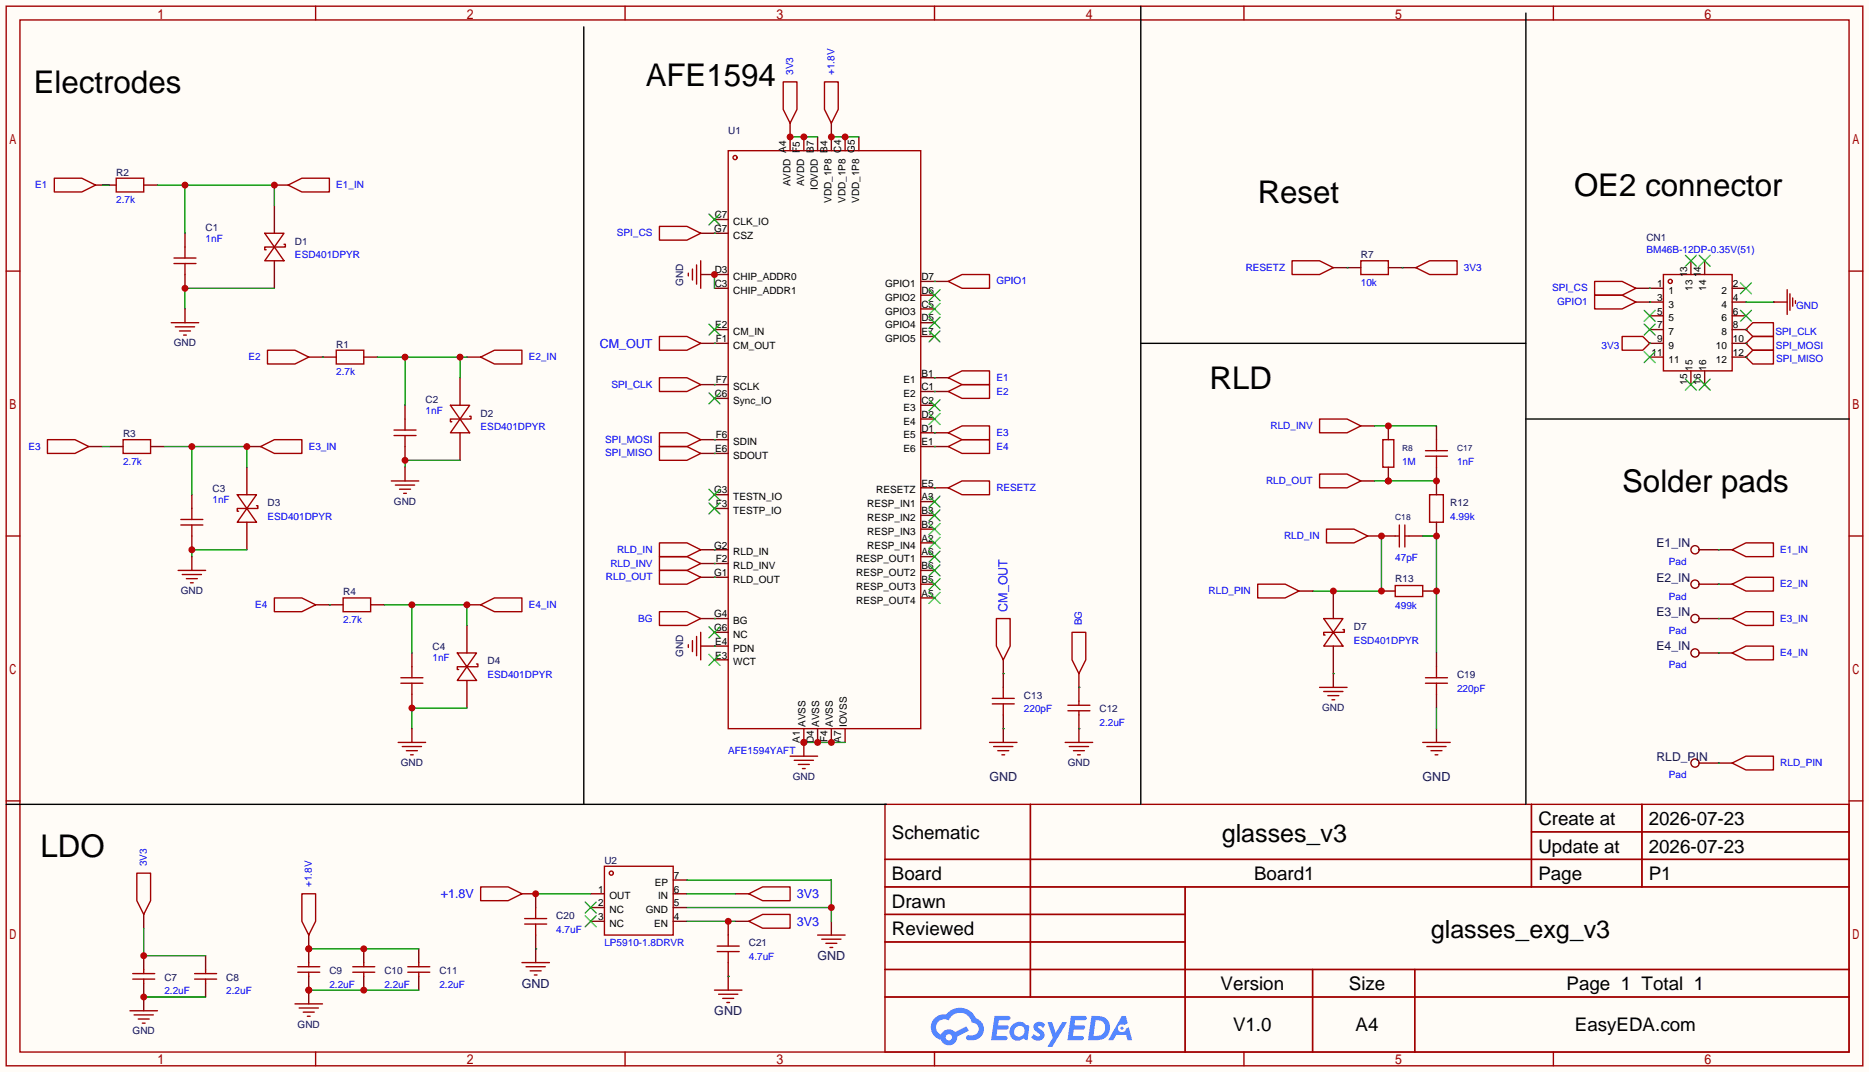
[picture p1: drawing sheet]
<svg xmlns="http://www.w3.org/2000/svg" width="345mm" height="198mm" viewBox="0 0 345 198" stroke-linecap="round" stroke-linejoin="round" font-family="sans-serif">
<path d="M0 0h345.2v197.9h-345.2z" fill="#fffcf7"/>
<g fill="none" stroke="#a10000" stroke-width=".25">
<path d="M1.1 1.1h342.9v195.6h-342.9zM3.7 3.7h337.8v190.5h-337.8zM58.3 1.1v2.6M115.4 1.1v2.6M172.6 1.1v2.6M229.7 1.1v2.6M286.9 1.1v2.6M1.1 50h2.6M341.5 50h2.5M1.1 98.9h2.6M341.5 98.9h2.5M1.1 147.8h2.6"/>
<path d="M163.4 148.5h178.1v45.7h-178.1zM163.4 158.6h178.1M190.3 148.5v35.5M282.8 148.5v15.2M282.8 153.5h58.7M303.2 148.5v15.2M341.5 147.8h2.5M163.4 163.7h178.1M163.4 168.8h55.5M163.4 178.9h178.1M163.4 173.9h55.5M218.9 163.7v30.5"/>
<path d="M242.4 178.9v15.3M261.3 178.9v15.3M58.3 194.2v2.5M115.4 194.2v2.5M163.4 184h178.1M172.6 194.2v2.5M229.7 194.2v2.5M286.9 194.2v2.5"/>
</g>
<g fill="#5487ff">
<path d="M191.2 188.9a1.3 1.3 0 0 1 1.8 .2l-.4 .7a.54 .54 0 0 0-.9-.3l.1 .2a1.58 1.58 0 0 1 1.1 1.6 1.43 1.43 0 0 1-2.5 .2l.6-.6a.64 .64 0 0 0 .5 .4 .64 .64 0 0 0 .6-.2l-.2-.3a1.6 1.6 0 0 1-1-1.5z"/>
<path d="M193.5 188.7h.8l.7 1.9 1.2-1.9h.9l-2.7 4.5h-.9l.9-1.7z"/>
<path d="M183.7 187.5h1.6a1.31 1.31 0 0 1 1.3 .2 .4 .4 0 0 1-.4 .6h-1.7l-.2 .9h1.7a.4 .4 0 0 1 .3 .5 .4 .4 0 0 1-.4 .3h-1.7l-.2 1.2h.9a1.23 1.23 0 0 1 1.1 .2 .39 .39 0 0 1-.3 .6h-2.7z"/>
<path d="M197.8 187.5h1.6a1.32 1.32 0 0 1 1.3 .2 .39 .39 0 0 1-.4 .6h-1.7l-.2 .9h1.7a.4 .4 0 0 1 .3 .5 .4 .4 0 0 1-.4 .3h-1.7l-.2 1.2h.9a1.23 1.23 0 0 1 1.1 .2 .39 .39 0 0 1-.3 .6h-2.6z"/>
<path d="M207.2 187.5h.7l.4 1.4-.7 .3a.75 .75 0 0 0-1.1 .3 .75 .75 0 0 0 .5 1.1 .75 .75 0 0 0 1-.7l.5-.3 .6 2.4h-.9l-.2-1h-1.9l-.5 1h-.9z"/>
<path d="M201.6 187.5l-.7 4.5h1.5a2.27 2.27 0 0 0 2.6-2.3 2.27 2.27 0 0 0-2.7-2.2zM202.4 188.3a1.5 1.5 0 0 1 1.8 1.5 1.5 1.5 0 0 1-2 1.4h-.3z"/>
<path d="M187 189.1a1.62 1.62 0 0 0-.4 2.1 1.62 1.62 0 0 0 2 .7l.4-.3 .4 .3 .4 .1 .3-2.5-.2-.3h-.4a1.58 1.58 0 0 0-2.5-.1zM187.6 189.7a.99 .99 0 0 1 1.6 .3 .99 .99 0 0 1-.9 1.3 .94 .94 0 0 1-1-.5 .94 .94 0 0 1 .3-1.1z"/>
<path d="M172.6 187.9a2.37 2.37 0 0 0 1.2 4 1.54 1.54 0 0 0 1.7 1 1.54 1.54 0 0 0 1.3-1.6l2.1-1.1-.4-.8-2.1 1.1a1.57 1.57 0 0 0-2.6 .5 1.5 1.5 0 0 1-.7-2.1 1.5 1.5 0 0 1 2.1-.5 2.23 2.23 0 0 1 2.3-1.5 2.23 2.23 0 0 1 2 1.9 1.16 1.16 0 0 1 1.3 1 1.16 1.16 0 0 1-1.1 1.3h-.7a.47 .47 0 0 0-.6 .4 .47 .47 0 0 0 .4 .5 2.23 2.23 0 0 0 2.3-.6 2.23 2.23 0 0 0 .4-2.3 2.16 2.16 0 0 0-1.3-1.2 3.2 3.2 0 0 0-5.4-.7l-1.2 .1zM174.7 191.5a.58 .58 0 0 1 1.1 0 .58 .58 0 0 1-1.1 0z"/>
<circle cx="207.2" cy="189.8" r=".28"/>
</g>
<g fill="none" stroke="#a10000" stroke-width=".25">
<path d="M111.6 159.9h12.7v12.7h-12.7zM138.3 165l2.5-1.3h5.1v2.5h-5.1zM138.3 170.1l2.5-1.3h5.1v2.5h-5.1zM151 172.6h5.1M151.8 173.4h3.5M152.5 174.1h2.1M153.3 174.9h.5"/>
<circle cx="112.9" cy="161.2" r=".38"/>
</g>
<path d="M109.1 165h2.5M109.1 167.5h2.5M109.1 170.1h2.5M124.3 165h2.6M124.3 167.5h2.6M124.3 170.1h2.6M124.3 162.4h2.6M135.8 165h2.5M135.8 170.1h2.5M153.5 170.1v2.5" fill="none" stroke="#870000" stroke-width=".25"/>
<path d="M108.1 166.5l2 2M108.1 169l2 2.1M110.1 166.5l-2 2M110.1 169l-2 2.1" fill="none" stroke="#3c3" stroke-width=".25"/>
<path d="M126.9 165h8.9M126.9 170.1h8.9M126.9 167.5h26.6M126.9 162.4h26.6v7.7" fill="none" stroke="#008700" stroke-width=".25"/>
<circle cx="153.5" cy="167.5" r=".63" fill="#c00"/>
<path d="M96.4 165h2.5v2.5M98.9 172.6v2.5" fill="none" stroke="#870000" stroke-width=".25"/>
<path d="M88.8 163.7h5.1l2.5 1.3-2.5 1.2h-5.1zM96.9 170.6h4.1M96.9 169.5h4.1M98.9 167.5v2" fill="none" stroke="#a10000" stroke-width=".25"/>
<path d="M98.9 165h10.2" fill="none" stroke="#008700" stroke-width=".25"/>
<circle cx="98.9" cy="165" r=".63" fill="#c00"/>
<path d="M96.4 177.7h5.1M97.2 178.4h3.5M97.9 179.2h2M98.7 180h.5M98.9 170.6v2M132.5 175.6h4M132.5 174.6h4M134.5 172.6v2" fill="none" stroke="#a10000" stroke-width=".25"/>
<path d="M98.9 175.1v2.6M134.5 170.1v2.5M134.5 177.7v2.5" fill="none" stroke="#870000" stroke-width=".25"/>
<path d="M98.9 175.1h.1" fill="none" stroke="#008700" stroke-width=".25"/>
<circle cx="134.5" cy="170.1" r=".63" fill="#c00"/>
<g fill="none" stroke="#a10000" stroke-width=".25">
<path d="M257.7 98.9h.7M258.4 96.9v4.1M259.5 96.9v4.1M259.5 98.9h.7M257.7 108.1h5.1v2h-5.1zM262.8 137h5M263.3 126.1h4M263.3 125.1h4M263.5 137.8h3.6M264.3 138.6h2M265 139.3h.6M265.3 123.1v2"/>
<path d="M265.3 126.1v2M134.5 175.6v2.1M132 182.8h5M132.7 183.5h3.6M133.5 184.3h2M134.2 185h.5"/>
</g>
<path d="M255.1 98.9h2.6M260.2 98.9h2.6M262.8 109.1h2.5M265.3 120.5v2.6M265.3 128.1v2.6M265.3 134.5v2.5M134.5 180.2v2.6" fill="none" stroke="#870000" stroke-width=".25"/>
<path d="M255.1 98.9v10.2h-12.7M262.8 98.9h2.5v21.6M265.3 130.7v3.8M134.5 180.2h.1" fill="none" stroke="#008700" stroke-width=".25"/>
<circle cx="265.3" cy="109.1" r=".63" fill="#c00"/>
<path d="M255.1 109.1h2.6" fill="none" stroke="#870000" stroke-width=".25"/>
<circle cx="255.1" cy="109.1" r=".63" fill="#c00"/>
<path d="M264 91.3h2.6v5.1h-2.6z" fill="none" stroke="#a10000" stroke-width=".25"/>
<path d="M265.3 88.8v2.5M265.3 96.4v2.5" fill="none" stroke="#870000" stroke-width=".25"/>
<circle cx="265.3" cy="98.9" r=".63" fill="#c00"/>
<g fill="none" stroke="#a10000" stroke-width=".25">
<path d="M134.5 27.8h35.6v106.7h-35.6zM32.1 48.6h4.1M32.1 47.6h4.1M34.2 45.6v2M34.2 48.6v2.1M307.2 50.7h12.7v17.8h-12.7zM327.5 55.8h2.6M330.1 53.5v4.5M330.6 54.2v3.1M331.1 55v1.5M331.6 55.5v.5M72.8 79.4h4"/>
<path d="M74.8 77.3v2.1M121.8 62.1h5.1l2.5 1.3-2.5 1.2h-5.1zM299.6 62.1h3.8l1.3 1.3-1.3 1.2h-3.8zM322.5 60.8l1.2-1.2h3.8v2.5h-3.8zM322.5 63.4l1.2-1.3h3.8v2.5h-3.8zM322.5 65.9l1.2-1.3h3.8v2.6h-3.8zM33.4 96.9h4.1M33.4 95.9h4.1M35.4 93.9v2M35.4 96.9v2M72.8 80.4h4M74.8 80.4v2"/>
<path d="M263.3 84.2h4M263.3 83.2h4M265.3 81.2v2M265.3 84.2v2M184 114.2h2.6v5.1l-1.3 2.5-1.3-2.5zM74 126.1h4.1M74 125.1h4.1M76.1 123.1v2M76.1 126.1v2M182.8 137h5M183.3 129.9h4M183.3 128.9h4"/>
<path d="M183.5 137.8h3.6M184.3 138.6h2M185 139.3h.5M185.3 126.9v2M185.3 129.9v2.1"/>
<circle cx="135.8" cy="29.1" r=".38"/>
<circle cx="308.5" cy="51.9" r=".38"/>
</g>
<g fill="none" stroke="#870000" stroke-width=".25">
<path d="M145.9 25.3v2.5M148.5 25.3v2.5M151 25.3v2.5M153.5 25.3v2.5M156.1 25.3v2.5M158.6 25.3v2.5M34.2 43.1v2.5M34.2 50.7v2.5M132 53.2h2.5M132 40.5h2.5M132 43.1h2.5M132 50.7h2.5"/>
<path d="M170.1 59.6h2.5M170.1 57h2.5M170.1 54.5h2.5M170.1 51.9h2.5M304.7 53.2h2.5M304.7 55.8h2.5M304.7 58.3h2.5M312.3 48.1v2.6M314.8 48.1v2.6M319.9 53.2h2.6M319.9 55.8h2.6M319.9 58.3h2.6"/>
<path d="M327.5 55.8h.1M74.8 74.8v2.5M129.4 63.4h5.1M132 60.8h2.5M132 71h2.5M132 73.5h2.5M170.1 79.9h2.5M170.1 77.3h2.5M170.1 74.8h2.5M170.1 72.3h2.5M170.1 69.7h2.5M170.1 62.1h2.5"/>
<path d="M265.3 78.6v2.6M304.7 63.4h.1M304.7 65.9h2.5M304.7 63.4h2.5M304.7 60.8h2.5M312.3 68.5v2.5M314.8 68.5v2.5M319.9 65.9h2.6M319.9 63.4h2.6M319.9 60.8h2.6M322.5 60.8h.1M322.5 63.4h.1"/>
<path d="M322.5 65.9h.1M35.4 91.3v2.6M35.4 98.9v2.6M74.8 82.4v2.6M132 81.2h2.5M132 83.7h2.5M132 91.3h2.5M132 93.9h2.5M170.1 97.7h2.5M170.1 95.1h2.5M170.1 92.6h2.5M170.1 90h2.5"/>
<path d="M170.1 82.4h2.5M265.3 86.2v2.6M132 114.2h2.5M132 101.5h2.5M132 104h2.5M132 106.6h2.5M132 116.7h2.5M132 119.3h2.5M170.1 107.8h2.5M170.1 110.4h2.5M170.1 105.3h2.5M170.1 102.7h2.5"/>
<path d="M170.1 100.2h2.5M246.3 109.1v5.1M313.8 114.2h3.6M313.8 101.5h3.6M313.8 107.8h3.6M76.1 120.5v2.6M76.1 128.1v2.6M132 121.8h2.5M148.5 134.5v2.5M151 134.5v2.5M153.5 134.5v2.5M156.1 134.5v2.5"/>
<path d="M185.3 121.8v5.1M185.3 132v5M313.8 120.5h3.6M313.8 140.8h3.6"/>
<circle cx="313.1" cy="101.5" r=".76"/>
<circle cx="313.1" cy="107.8" r=".76"/>
<circle cx="313.1" cy="114.2" r=".76"/>
<circle cx="313.1" cy="120.5" r=".76"/>
<circle cx="313.1" cy="140.8" r=".76"/>
</g>
<g fill="none" stroke="#3c3" stroke-width=".25">
<path d="M130.9 39.5l2.1 2M133 39.5l-2.1 2M130.9 59.8l2.1 2M133 59.8l-2.1 2M171.6 58.5l2 2.1M171.6 56l2 2M171.6 53.5l2 2M173.6 58.5l-2 2.1M173.6 56l-2 2M173.6 53.5l-2 2M303.7 57.3l2 2M303.7 59.8l2 2"/>
<path d="M305.7 57.3l-2 2M305.7 59.8l-2 2M311.3 47.1l2 2M313.3 47.1l-2 2M313.8 47.1l2 2M315.8 47.1l-2 2M321.4 57.3l2.1 2M321.4 52.2l2.1 2M323.5 57.3l-2.1 2M323.5 52.2l-2.1 2M130.9 72.5l2.1 2M133 72.5l-2.1 2"/>
<path d="M171.6 76.3l2 2.1M171.6 73.8l2 2M171.6 61.1l2 2M173.6 76.3l-2 2.1M173.6 73.8l-2 2M173.6 61.1l-2 2M303.7 64.9l2 2M305.7 64.9l-2 2M311.3 70l2 2M313.3 70l-2 2M313.8 70l2 2M315.8 70l-2 2"/>
<path d="M130.9 90.3l2.1 2M130.9 92.8l2.1 2.1M133 90.3l-2.1 2M133 92.8l-2.1 2.1M171.6 99.2l2 2M171.6 96.6l2 2.1M171.6 94.1l2 2M171.6 91.6l2 2M173.6 99.2l-2 2M173.6 96.6l-2 2.1M173.6 94.1l-2 2M173.6 91.6l-2 2"/>
<path d="M130.9 115.7l2.1 2M133 115.7l-2.1 2M171.6 109.3l2 2.1M171.6 106.8l2 2M171.6 104.3l2 2M171.6 101.7l2 2.1M173.6 109.3l-2 2.1M173.6 106.8l-2 2M173.6 104.3l-2 2M173.6 101.7l-2 2.1M130.9 120.8l2.1 2M133 120.8l-2.1 2"/>
</g>
<path d="M322.5 55.8h5M185.3 124.3h.1M185.3 134.5h.1" fill="none" stroke="#008700" stroke-width=".25"/>
<circle cx="246.3" cy="109.1" r=".63" fill="#c00"/>
<g fill="none" stroke="#870000" stroke-width=".25">
<path d="M17.7 34.2h3.8M26.5 34.2h2.6M50.7 38v5.1M50.7 34.2h2.5M50.7 48.1v5.1M57 65.9h5.1M67.2 65.9h2.5M85 69.7v5.1M85 79.9v5.1M86.2 65.9h2.6M172.6 69.7h2.5M172.6 79.9h2.5"/>
<path d="M172.6 72.3h2.5M16.4 82.4h2.5M20.2 82.4h2.5M27.8 82.4h2.6M45.6 86.2v5.1M45.6 96.4v5.1M45.6 82.4h2.5M172.6 82.4h2.5M58.3 111.6h5.1M68.5 111.6h2.5M86.2 115.4v5.1M86.2 111.6h2.6"/>
<path d="M246.3 119.3v5M317.4 114.2h2.5M317.4 107.8h2.5M317.4 101.5h2.5M86.2 125.6v5.1M317.4 120.5h2.5M317.4 140.8h2.5"/>
</g>
<g fill="none" stroke="#a10000" stroke-width=".25">
<path d="M10 32.9h5.1l2.6 1.3-2.6 1.2h-5.1zM21.5 32.9h5v2.5h-5zM53.2 34.2l2.6-1.3h5v2.5h-5zM48.9 43.1h3.6l-1.8 2.5zM50.7 45.6l1.8 2.5h-3.6zM52.5 45.1h.2v.5h-3.8v.5h.2M49.4 64.6h5.1l2.5 1.3-2.5 1.3h-5.1zM62.1 64.6h5.1v2.6h-5.1zM83.2 74.8h3.5l-1.7 2.5zM85 77.3l1.7 2.6h-3.5zM86.7 76.8h.3v.5h-3.8v.6h.2M88.8 65.9l2.5-1.3h5.1v2.6h-5.1z"/>
<path d="M175.1 69.7l2.6-1.2h5.1v2.5h-5.1zM175.1 79.9l2.6-1.3h5.1v2.6h-5.1zM175.1 72.3l2.6-1.3h5.1v2.5h-5.1zM8.8 81.2h5l2.6 1.2-2.6 1.3h-5zM22.7 81.2h5.1v2.5h-5.1zM43.8 91.3h3.6l-1.8 2.6zM45.6 93.9l1.8 2.5h-3.6zM47.4 93.3h.2v.6h-3.8v.5h.3M48.1 82.4l2.6-1.2h5.1v2.5h-5.1zM175.1 82.4l2.6-1.2h5.1v2.5h-5.1zM50.7 110.4h5.1l2.5 1.2-2.5 1.3h-5.1zM63.4 110.4h5.1v2.5h-5.1z"/>
<path d="M88.8 111.6l2.5-1.2h5.1v2.5h-5.1zM244.5 114.2h3.5l-1.7 2.5zM246.3 116.7l1.7 2.6h-3.5zM248 116.2h.3v.5h-3.8v.5h.2M319.9 114.2l2.6-1.3h5v2.5h-5zM319.9 107.8l2.6-1.2h5v2.5h-5zM319.9 101.5l2.6-1.3h5v2.5h-5zM84.5 120.5h3.5l-1.8 2.6zM86.2 123.1l1.8 2.5h-3.5zM88 122.6h.3v.5h-3.8v.5h.2M319.9 120.5l2.6-1.2h5v2.5h-5zM319.9 140.8l2.6-1.2h5v2.5h-5z"/>
</g>
<path d="M69.7 65.9h16.5M74.8 65.9v8.9M85 65.9v3.8M172.6 69.7h.1" fill="none" stroke="#008700" stroke-width=".25"/>
<g fill="#c00">
<circle cx="85" cy="65.9" r=".63"/>
<circle cx="74.8" cy="65.9" r=".63"/>
</g>
<path d="M30.4 82.4h15.2v3.8M35.4 82.4v8.9" fill="none" stroke="#008700" stroke-width=".25"/>
<g fill="#c00">
<circle cx="45.6" cy="82.4" r=".63"/>
<circle cx="35.4" cy="82.4" r=".63"/>
</g>
<path d="M71 111.6h15.2v3.8M76.1 111.6v8.9" fill="none" stroke="#008700" stroke-width=".25"/>
<g fill="#c00">
<circle cx="86.2" cy="111.6" r=".63"/>
<circle cx="76.1" cy="111.6" r=".63"/>
</g>
<path d="M29.1 34.2h21.6v3.8M34.2 34.2v8.9" fill="none" stroke="#008700" stroke-width=".25"/>
<g fill="#c00">
<circle cx="34.2" cy="34.2" r=".63"/>
<circle cx="50.7" cy="34.2" r=".63"/>
</g>
<path d="M85 85h-10.2v1.2" fill="none" stroke="#008700" stroke-width=".25"/>
<circle cx="74.8" cy="85" r=".63" fill="#c00"/>
<path d="M86.2 130.7h-10.1v3.8" fill="none" stroke="#008700" stroke-width=".25"/>
<circle cx="76.1" cy="130.7" r=".63" fill="#c00"/>
<path d="M45.6 101.5h-10.2v1.2" fill="none" stroke="#008700" stroke-width=".25"/>
<circle cx="35.4" cy="101.5" r=".63" fill="#c00"/>
<path d="M50.7 53.2h-16.5v3.8" fill="none" stroke="#008700" stroke-width=".25"/>
<circle cx="34.2" cy="53.2" r=".63" fill="#c00"/>
<path d="M18.9 34.2h1.3M145.9 25.3h5.1M172.6 51.9h.1M59.6 65.9h.1M172.6 72.3h.1M18.9 82.4h1.3M60.8 111.6h.1" fill="none" stroke="#008700" stroke-width=".25"/>
<path d="M145.9 22.7v2.6M153.5 22.7v2.6M34.2 57v2.6M172.6 51.9h2.5M74.8 86.2v2.6M35.4 102.7v2.6M76.1 134.5v2.5M246.3 124.3v2.6" fill="none" stroke="#870000" stroke-width=".25"/>
<g fill="none" stroke="#a10000" stroke-width=".25">
<path d="M144.7 15.1h2.5v5.1l-1.3 2.5-1.2-2.5zM152.3 15.1h2.5v5.1l-1.3 2.5-1.2-2.5zM31.6 59.6h5.1M175.1 51.9l2.6-1.2h5.1v2.5h-5.1zM32.4 60.3h3.5M33.1 61.1h2.1M33.9 61.8h.5M72.3 88.8h5M73 89.5h3.6M73.8 90.3h2M74.5 91.1h.6M32.9 105.3h5.1"/>
<path d="M33.7 106h3.5M34.4 106.8h2M35.2 107.6h.5M73.5 137h5.1M74.3 137.8h3.6M75.1 138.6h2M75.8 139.3h.5M243.7 126.9h5.1M244.5 127.6h3.5M245.2 128.4h2.1M246 129.2h.5"/>
</g>
<g fill="#c00">
<circle cx="148.5" cy="25.3" r=".63"/>
<circle cx="145.9" cy="25.3" r=".63"/>
</g>
<path d="M153.5 25.3h5.1" fill="none" stroke="#008700" stroke-width=".25"/>
<g fill="#c00">
<circle cx="156.1" cy="25.3" r=".63"/>
<circle cx="153.5" cy="25.3" r=".63"/>
</g>
<path d="M148.5 137h7.6" fill="none" stroke="#008700" stroke-width=".25"/>
<g fill="#c00">
<circle cx="148.5" cy="137" r=".63"/>
<circle cx="151" cy="137" r=".63"/>
<circle cx="153.5" cy="137" r=".63"/>
</g>
<path d="M148.5 137v2.6" fill="none" stroke="#870000" stroke-width=".25"/>
<circle cx="148.5" cy="137" r=".63" fill="#c00"/>
<g fill="none" stroke="#a10000" stroke-width=".25">
<path d="M121.8 79.9h5.1l2.5 1.3-2.5 1.2h-5.1zM121.8 69.7h5.1l2.5 1.3-2.5 1.3h-5.1zM121.8 82.4h5.1l2.5 1.3-2.5 1.3h-5.1zM145.9 139.6h5.1M197.2 131.2h4.1M197.2 130.2h4.1M199.3 129.4v.8M199.3 131.2v.8M146.7 140.3h3.5M147.4 141.1h2.1M148.2 141.9h.5M24.5 179.7h4.1"/>
<path d="M25.3 161.2h2.5v5l-1.3 2.6-1.2-2.6zM26.5 178.9v.8M35.9 179.7h4.1M38 178.9v.8M55 179.5h4.1M55 178.4h4.1M57 177.7v.7M57 179.5v.7M65.2 179.5h4M65.2 178.4h4M67.2 177.7v.7M67.2 179.5v.7"/>
<path d="M75.3 179.5h4.1M75.3 178.4h4.1M77.3 177.7v.7M77.3 179.5v.7M24.5 180.7h4.1M26.5 180.7v.8M35.9 180.7h4.1M38 180.7v.8"/>
</g>
<g fill="none" stroke="#870000" stroke-width=".25">
<path d="M129.4 71h2.6M129.4 81.2h2.6M129.4 83.7h2.6M199.3 126.9v2.5M199.3 132v2.5M26.5 168.8v2.5M26.5 176.4v2.5M38 176.4v2.5M57 175.1v2.6M67.2 175.1v2.6M77.3 175.1v2.6M26.5 181.5v2.5"/>
<path d="M38 181.5v2.5M57 180.2v2.6M67.2 180.2v2.6M77.3 180.2v2.6"/>
</g>
<path d="M132 71h.1M132 81.2h.1M132 83.7h.1M26.5 171.3v5.1h11.5" fill="none" stroke="#008700" stroke-width=".25"/>
<circle cx="26.5" cy="176.4" r=".63" fill="#c00"/>
<path d="M26.5 184h11.5" fill="none" stroke="#008700" stroke-width=".25"/>
<path d="M26.5 184v2.6" fill="none" stroke="#870000" stroke-width=".25"/>
<circle cx="26.5" cy="184" r=".63" fill="#c00"/>
<path d="M24 186.6h5.1M24.8 187.3h3.5M25.5 188.1h2.1M26.3 188.8h.5" fill="none" stroke="#a10000" stroke-width=".25"/>
<path d="M57 175.1h20.3" fill="none" stroke="#008700" stroke-width=".25"/>
<g fill="#c00">
<circle cx="67.2" cy="175.1" r=".63"/>
<circle cx="57" cy="175.1" r=".63"/>
</g>
<path d="M57 182.8h20.3" fill="none" stroke="#008700" stroke-width=".25"/>
<g fill="#c00">
<circle cx="57" cy="182.8" r=".63"/>
<circle cx="67.2" cy="182.8" r=".63"/>
</g>
<path d="M57 172.6v2.5" fill="none" stroke="#870000" stroke-width=".25"/>
<circle cx="57" cy="175.1" r=".63" fill="#c00"/>
<path d="M55.8 165h2.5v5.1l-1.3 2.5-1.2-2.5z" fill="none" stroke="#a10000" stroke-width=".25"/>
<path d="M57 182.8v2.5" fill="none" stroke="#870000" stroke-width=".25"/>
<circle cx="57" cy="182.8" r=".63" fill="#c00"/>
<g fill="none" stroke="#a10000" stroke-width=".25">
<path d="M238.6 48.1h5.1l2.6 1.3-2.6 1.3h-5.1zM251.3 48.1h5.1v2.6h-5.1zM261.5 49.4l2.5-1.3h5.1v2.6h-5.1zM175.1 90l2.6-1.2h5.1v2.5h-5.1zM121.8 112.9h5.1l2.5 1.3-2.5 1.2h-5.1zM127.1 119v.5M127.9 118.2v2.1M128.7 117.5v3.5M129.4 116.7v5.1M198 116.7h2.5v5.1l-1.2 2.5-1.3-2.5zM196.7 137h5.1M197.5 137.8h3.5"/>
<path d="M198.2 138.6h2.1M199 139.3h.5M54.5 185.3h5.1M55.2 186.1h3.6M56 186.8h2M56.8 187.6h.5"/>
</g>
<path d="M129.4 50.7h2.6M246.3 49.4h5M256.4 49.4h5.1M172.6 90h2.5M129.4 114.2h2.6M129.4 119.3h2.6M199.3 124.3v2.6M199.3 134.5v2.5" fill="none" stroke="#870000" stroke-width=".25"/>
<path d="M132 50.7v2.5M248.8 49.4h.1M259 49.4h.1M172.6 90h.1M132 114.2h.1M132 119.3h.1M199.3 126.9h.1M199.3 134.5h.1" fill="none" stroke="#008700" stroke-width=".25"/>
<circle cx="132" cy="50.7" r=".63" fill="#c00"/>
<path d="M121.8 41.8h5.1l2.5 1.3-2.5 1.2h-5.1zM127.1 50.4v.5M127.9 49.7v2M128.7 48.9v3.6M129.4 48.1v5.1M121.8 100.2h5.1l2.5 1.3-2.5 1.2h-5.1zM121.8 102.7h5.1l2.5 1.3-2.5 1.3h-5.1zM121.8 105.3h5.1l2.5 1.3-2.5 1.2h-5.1z" fill="none" stroke="#a10000" stroke-width=".25"/>
<path d="M129.4 43.1h2.6M252.6 98.9h2.5M129.4 101.5h2.6M129.4 104h2.6M129.4 106.6h2.6" fill="none" stroke="#870000" stroke-width=".25"/>
<path d="M132 43.1h.1M132 101.5h.1M132 104h.1M132 106.6h.1" fill="none" stroke="#008700" stroke-width=".25"/>
<circle cx="255.1" cy="98.9" r=".63" fill="#c00"/>
<path d="M243.7 77.3h5.1l2.5 1.3-2.5 1.3h-5.1zM243.7 87.5h5.1l2.5 1.3-2.5 1.2h-5.1zM245 97.7h5.1l2.5 1.2-2.5 1.3h-5.1z" fill="none" stroke="#a10000" stroke-width=".25"/>
<path d="M251.3 78.6h2.6M251.3 88.8h2.6" fill="none" stroke="#870000" stroke-width=".25"/>
<path d="M253.9 78.6h11.4M253.9 88.8h11.4" fill="none" stroke="#008700" stroke-width=".25"/>
<g fill="#c00">
<circle cx="256.4" cy="88.8" r=".63"/>
<circle cx="265.3" cy="88.8" r=".63"/>
</g>
<path d="M256.4 78.6v2.6M239.9 109.1h2.5" fill="none" stroke="#870000" stroke-width=".25"/>
<path d="M232.3 107.8h5.1l2.5 1.3-2.5 1.3h-5.1z" fill="none" stroke="#a10000" stroke-width=".25"/>
<path d="M132 63.4h.1M317.4 114.2h.1M317.4 101.5h.1M317.4 107.8h.1M246.3 124.3h.1M317.4 120.5h.1M317.4 140.8h.1" fill="none" stroke="#008700" stroke-width=".25"/>
<circle cx="256.4" cy="78.6" r=".63" fill="#c00"/>
<path d="M256.4 86.2v2.6" fill="none" stroke="#870000" stroke-width=".25"/>
<circle cx="256.4" cy="88.8" r=".63" fill="#c00"/>
<path d="M294.5 51.9h5.1l2.5 1.3-2.5 1.3h-5.1zM294.5 54.5h5.1l2.5 1.3-2.5 1.2h-5.1zM255.4 81.2h2v5h-2z" fill="none" stroke="#a10000" stroke-width=".25"/>
<path d="M304.7 53.2h.1M304.7 55.8h.1M172.6 79.9h.1M304.7 63.4h.1M322.5 60.8h.1M322.5 63.4h.1M322.5 65.9h.1M172.6 82.4h.1" fill="none" stroke="#008700" stroke-width=".25"/>
<path d="M302.1 53.2h2.6M302.1 55.8h2.6" fill="none" stroke="#870000" stroke-width=".25"/>
<path d="M107.8 5v143.5M210.7 1.1v147.4M281.8 2.4v146.1M210.7 63.4h71.1M281.8 77.3h59.7M1.1 148.5h162.6" fill="none" stroke="#000" stroke-width=".25"/>
<g font-size="5.8">
<text x="6.2" y="17.2">Electrodes</text>
<text x="119.3" y="15.9">AFE1594</text>
<text x="232.3" y="37.5">Reset</text>
<text x="290.7" y="36.2">OE2 connector</text>
<text x="223.4" y="71.8">RLD</text>
<text x="299.6" y="90.9">Solder pads</text>
<text x="7.5" y="158.2">LDO</text>
</g>
<g font-size="4.6">
<text x="225.7" y="155.4">glasses_v3</text>
<text x="264.3" y="173.2">glasses_exg_v3</text>
</g>
<g font-size="3.5">
<text x="164.7" y="154.8">Schematic</text>
<text x="284.1" y="152.3">Create at</text>
<text x="304.5" y="152.3">2026-07-23</text>
<text x="284.1" y="157.4">Update at</text>
<text x="304.5" y="157.4">2026-07-23</text>
<text x="164.7" y="162.4">Board</text>
<text x="164.7" y="167.5">Drawn</text>
<text x="231.6" y="162.4">Board1</text>
<text x="284.1" y="162.4">Page</text>
<text x="304.5" y="162.4">P1</text>
<text x="164.7" y="172.6">Reviewed</text>
<text x="225.4" y="182.8">Version</text>
<text x="249.1" y="182.8">Size</text>
<text x="289.3" y="182.8">Page 1 Total 1</text>
<text x="227.7" y="190.4">V1.0</text>
<text x="250.4" y="190.4">A4</text>
<text x="290.9" y="190.4">EasyEDA.com</text>
</g>
<g font-size="2.3" fill="#00f">
<text x="110.8" y="64.2">CM_OUT</text>
<text x="186.1" y="112.9" transform="rotate(-90 186.1 112.9)">CM_OUT</text>
<text x="81.4" y="165.8">+1.8V</text>
<text x="147.2" y="165.8">3V3</text>
<text x="147.2" y="170.9">3V3</text>
</g>
<g font-size="2.3" fill="#000080">
<text x="182.7" y="144.2">GND</text>
<text x="262.7" y="144.2">GND</text>
<text x="151" y="177.2">GND</text>
<text x="96.4" y="182.3">GND</text>
<text x="131.9" y="187.4">GND</text>
</g>
<g font-size="2.2" fill="#000080">
<text x="305.9" y="101">E1_IN</text>
<text x="305.9" y="107.4">E2_IN</text>
<text x="305.9" y="113.7">E3_IN</text>
<text x="305.9" y="120.1">E4_IN</text>
<text x="305.9" y="140.4">RLD_PIN</text>
</g>
<g font-size="1.8" fill="#00f">
<text x="146.5" y="13.8" transform="rotate(-90 146.5 13.8)">3V3</text>
<text x="154.1" y="13.8" transform="rotate(-90 154.1 13.8)">+1.8V</text>
<text x="6.5" y="34.7">E1</text>
<text x="62.1" y="34.7">E1_IN</text>
<text x="21.5" y="37.5">2.7k</text>
<text x="38" y="44.6">1nF</text>
<text x="54.5" y="47.7">ESD401DPYR</text>
<text x="114" y="43.6">SPI_CS</text>
<text x="304.1" y="46.7">BM46B-12DP-0.35V(51)</text>
<text x="184" y="52.5">GPIO1</text>
<text x="230.1" y="50">RESETZ</text>
<text x="251.3" y="52.8">10k</text>
<text x="270.4" y="50">3V3</text>
<text x="286.7" y="53.8">SPI_CS</text>
<text x="287.6" y="56.3">GPIO1</text>
<text x="331.7" y="57">GND</text>
<text x="295.8" y="64.4">3V3</text>
<text x="327.9" y="61.8">SPI_CLK</text>
<text x="328" y="64.4">SPI_MOSI</text>
<text x="45.9" y="66.5">E2</text>
<text x="62.1" y="69.3">2.7k</text>
<text x="97.7" y="66.5">E2_IN</text>
<text x="112.9" y="71.5">SPI_CLK</text>
<text x="184" y="70.3">E1</text>
<text x="328" y="66.9">SPI_MISO</text>
<text x="78.6" y="76.4">1nF</text>
<text x="184" y="72.8">E2</text>
<text x="5.2" y="83">E3</text>
<text x="57" y="83">E3_IN</text>
<text x="88.8" y="79.4">ESD401DPYR</text>
<text x="111.8" y="81.7">SPI_MOSI</text>
<text x="184" y="83">E4</text>
<text x="184" y="80.4">E3</text>
<text x="234.6" y="79.2">RLD_INV</text>
<text x="22.7" y="85.8">2.7k</text>
<text x="111.8" y="84.2">SPI_MISO</text>
<text x="233.8" y="89.3">RLD_OUT</text>
<text x="259" y="85.8">1M</text>
<text x="269.1" y="85.8">1nF</text>
<text x="39.2" y="92.9">1nF</text>
<text x="49.4" y="95.9">ESD401DPYR</text>
<text x="184" y="90.6">RESETZ</text>
<text x="267.8" y="95.9">4.99k</text>
<text x="237.1" y="99.5">RLD_IN</text>
<text x="111.9" y="107.1">RLD_OUT</text>
<text x="112.7" y="104.6">RLD_INV</text>
<text x="114" y="102">RLD_IN</text>
<text x="257.7" y="103.6">47pF</text>
<text x="308.2" y="104.3">Pad</text>
<text x="328.8" y="102">E1_IN</text>
<text x="47.1" y="112.2">E4</text>
<text x="97.7" y="112.2">E4_IN</text>
<text x="223.2" y="109.6">RLD_PIN</text>
<text x="257.7" y="112.4">499k</text>
<text x="308.2" y="110.7">Pad</text>
<text x="328.8" y="108.4">E2_IN</text>
<text x="63.4" y="115">2.7k</text>
<text x="117.9" y="114.7">BG</text>
<text x="199.8" y="115.4" transform="rotate(-90 199.8 115.4)">BG</text>
<text x="250.1" y="118.8">ESD401DPYR</text>
<text x="308.2" y="117">Pad</text>
<text x="328.8" y="114.7">E3_IN</text>
<text x="79.9" y="122.1">1nF</text>
<text x="90" y="125.1">ESD401DPYR</text>
<text x="308.2" y="123.4">Pad</text>
<text x="328.8" y="121.1">E4_IN</text>
<text x="189.1" y="131.5">220pF</text>
<text x="269.1" y="127.7">220pF</text>
<text x="203.1" y="134">2.2uF</text>
<text x="134.5" y="139.1">AFE1594YAFT</text>
<text x="308.2" y="143.7">Pad</text>
<text x="328.8" y="141.4">RLD_PIN</text>
<text x="27.1" y="159.9" transform="rotate(-90 27.1 159.9)">3V3</text>
<text x="57.6" y="163.7" transform="rotate(-90 57.6 163.7)">+1.8V</text>
<text x="102.7" y="172.1">4.7uF</text>
<text x="111.6" y="174.7">LP5910-1.8DRVR</text>
<text x="138.3" y="177.2">4.7uF</text>
<text x="30.4" y="183.6">2.2uF</text>
<text x="41.8" y="183.6">2.2uF</text>
<text x="60.8" y="182.3">2.2uF</text>
<text x="71" y="182.3">2.2uF</text>
<text x="81.2" y="182.3">2.2uF</text>
</g>
<g font-size="1.8" fill="#000080">
<text x="134.5" y="24.8">U1</text>
<text x="21.5" y="32.4">R2</text>
<text x="38" y="42.6">C1</text>
<text x="54.5" y="45.1">D1</text>
<text x="251.3" y="47.7">R7</text>
<text x="304.1" y="44.4">CN1</text>
<text x="126.2" y="52.7" transform="rotate(-90 126.2 52.7)">GND</text>
<text x="32.1" y="63.9">GND</text>
<text x="62.1" y="64.2">R1</text>
<text x="78.6" y="74.3">C2</text>
<text x="88.8" y="76.9">D2</text>
<text x="22.7" y="80.7">R3</text>
<text x="39.2" y="90.9">C3</text>
<text x="49.4" y="93.4">D3</text>
<text x="72.7" y="93.1">GND</text>
<text x="267.8" y="93.4">R12</text>
<text x="257.7" y="107.4">R13</text>
<text x="33.4" y="109.6">GND</text>
<text x="63.4" y="109.9">R4</text>
<text x="250.1" y="116.3">D7</text>
<text x="79.9" y="120.1">C4</text>
<text x="90" y="122.6">D4</text>
<text x="126.2" y="121.3" transform="rotate(-90 126.2 121.3)">GND</text>
<text x="269.1" y="125.1">C19</text>
<text x="189.1" y="129">C13</text>
<text x="203.1" y="131.5">C12</text>
<text x="244.2" y="131.2">GND</text>
<text x="74" y="141.4">GND</text>
<text x="146.4" y="143.9">GND</text>
<text x="197.2" y="141.4">GND</text>
<text x="111.6" y="159.4">U2</text>
<text x="102.7" y="169.6">C20</text>
<text x="60.8" y="179.8">C9</text>
<text x="71" y="179.8">C10</text>
<text x="81.2" y="179.8">C11</text>
<text x="138.3" y="174.7">C21</text>
<text x="30.4" y="181">C7</text>
<text x="41.8" y="181">C8</text>
<text x="24.5" y="190.9">GND</text>
<text x="55" y="189.7">GND</text>
</g>
<g font-size="1.8">
<text x="145.2" y="28.2" transform="rotate(-90 145.2 28.2)">A4</text>
<text x="147.7" y="28.2" transform="rotate(-90 147.7 28.2)">F5</text>
<text x="150.3" y="28.2" transform="rotate(-90 150.3 28.2)">B7</text>
<text x="152.8" y="28.2" transform="rotate(-90 152.8 28.2)">B4</text>
<text x="155.4" y="28.2" transform="rotate(-90 155.4 28.2)">C4</text>
<text x="157.9" y="28.2" transform="rotate(-90 157.9 28.2)">G5</text>
<text x="146" y="34.4" transform="rotate(-90 146 34.4)">AVDD</text>
<text x="148.5" y="34.4" transform="rotate(-90 148.5 34.4)">AVDD</text>
<text x="151" y="35.1" transform="rotate(-90 151 35.1)">IOVDD</text>
<text x="132" y="40.3">C7</text>
<text x="135.4" y="41.6">CLK_IO</text>
<text x="153.6" y="37.5" transform="rotate(-90 153.6 37.5)">VDD_1P8</text>
<text x="156.1" y="37.5" transform="rotate(-90 156.1 37.5)">VDD_1P8</text>
<text x="158.7" y="37.5" transform="rotate(-90 158.7 37.5)">VDD_1P8</text>
<text x="131.9" y="42.8">G7</text>
<text x="135.4" y="44.1">CSZ</text>
<text x="132" y="50.4">D3</text>
<text x="132" y="53">C3</text>
<text x="135.4" y="51.7">CHIP_ADDR0</text>
<text x="163.5" y="53">GPIO1</text>
<text x="170.2" y="51.7">D7</text>
<text x="306.1" y="53">1</text>
<text x="311.6" y="51.2" transform="rotate(-90 311.6 51.2)">13</text>
<text x="312.6" y="53.7" transform="rotate(-90 312.6 53.7)">13</text>
<text x="314.1" y="51.2" transform="rotate(-90 314.1 51.2)">14</text>
<text x="315.1" y="53.7" transform="rotate(-90 315.1 53.7)">14</text>
<text x="320" y="53">2</text>
<text x="135.4" y="54.3">CHIP_ADDR1</text>
<text x="163.5" y="58.1">GPIO3</text>
<text x="163.5" y="55.5">GPIO2</text>
<text x="170.2" y="59.3">D5</text>
<text x="170.2" y="56.8">C5</text>
<text x="170.2" y="54.3">D6</text>
<text x="306.1" y="55.5">3</text>
<text x="306.1" y="58.1">5</text>
<text x="308.2" y="54.3">1</text>
<text x="308.2" y="56.8">3</text>
<text x="308.2" y="59.3">5</text>
<text x="317.9" y="59.3">6</text>
<text x="317.9" y="56.8">4</text>
<text x="317.9" y="54.3">2</text>
<text x="320" y="58.1">6</text>
<text x="320" y="55.5">4</text>
<text x="132.1" y="60.6">E2</text>
<text x="132.2" y="63.1">F1</text>
<text x="135.4" y="61.9">CM_IN</text>
<text x="135.4" y="64.4">CM_OUT</text>
<text x="163.5" y="63.1">GPIO5</text>
<text x="163.5" y="60.6">GPIO4</text>
<text x="170.2" y="61.9">E7</text>
<text x="305" y="65.7">11</text>
<text x="306.1" y="60.6">7</text>
<text x="306.1" y="63.1">9</text>
<text x="308.2" y="61.9">7</text>
<text x="308.2" y="64.4">9</text>
<text x="316.9" y="64.4">10</text>
<text x="317.9" y="61.9">8</text>
<text x="320" y="65.7">12</text>
<text x="320" y="63.1">10</text>
<text x="320" y="60.6">8</text>
<text x="132.2" y="70.8">F7</text>
<text x="166.9" y="70.8">E1</text>
<text x="170.2" y="69.5">B1</text>
<text x="308.2" y="67">11</text>
<text x="311.6" y="71" transform="rotate(-90 311.6 71)">15</text>
<text x="312.6" y="68.4" transform="rotate(-90 312.6 68.4)">15</text>
<text x="314.1" y="71" transform="rotate(-90 314.1 71)">16</text>
<text x="315.1" y="68.4" transform="rotate(-90 315.1 68.4)">16</text>
<text x="316.9" y="67">12</text>
<text x="132" y="73.3">C6</text>
<text x="135.4" y="72">SCLK</text>
<text x="135.4" y="74.6">Sync_IO</text>
<text x="166.9" y="75.8">E3</text>
<text x="166.9" y="73.3">E2</text>
<text x="170.2" y="77.1">D2</text>
<text x="170.2" y="74.6">C2</text>
<text x="170.2" y="72">C1</text>
<text x="132.1" y="83.5">E6</text>
<text x="132.2" y="80.9">F6</text>
<text x="135.4" y="82.2">SDIN</text>
<text x="166.9" y="83.5">E6</text>
<text x="166.9" y="80.9">E5</text>
<text x="166.9" y="78.4">E4</text>
<text x="170.2" y="82.2">E1</text>
<text x="170.2" y="79.7">D1</text>
<text x="135.4" y="84.7">SDOUT</text>
<text x="170.2" y="89.8">E5</text>
<text x="131.9" y="91.1">G3</text>
<text x="132.2" y="93.6">F3</text>
<text x="135.4" y="92.4">TESTN_IO</text>
<text x="135.4" y="94.9">TESTP_IO</text>
<text x="160.2" y="93.6">RESP_IN1</text>
<text x="161.8" y="91.1">RESETZ</text>
<text x="170.2" y="94.9">B3</text>
<text x="170.2" y="92.4">A3</text>
<text x="131.9" y="101.2">G2</text>
<text x="160.2" y="101.2">RESP_IN4</text>
<text x="160.2" y="98.7">RESP_IN3</text>
<text x="160.2" y="96.2">RESP_IN2</text>
<text x="170.2" y="100">A2</text>
<text x="170.2" y="97.4">B2</text>
<text x="131.9" y="106.3">G1</text>
<text x="132.2" y="103.8">F2</text>
<text x="135.4" y="102.5">RLD_IN</text>
<text x="135.4" y="105.1">RLD_INV</text>
<text x="135.4" y="107.6">RLD_OUT</text>
<text x="158.1" y="106.3">RESP_OUT2</text>
<text x="158.1" y="103.8">RESP_OUT1</text>
<text x="170.2" y="107.6">B5</text>
<text x="170.2" y="105.1">B6</text>
<text x="170.2" y="102.5">A6</text>
<text x="131.9" y="113.9">G4</text>
<text x="158.1" y="111.4">RESP_OUT4</text>
<text x="158.1" y="108.9">RESP_OUT3</text>
<text x="170.2" y="110.1">A5</text>
<text x="131.9" y="116.5">G6</text>
<text x="132.1" y="119">E4</text>
<text x="135.4" y="115.2">BG</text>
<text x="135.4" y="117.8">NC</text>
<text x="132.1" y="121.6">E3</text>
<text x="135.4" y="120.3">PDN</text>
<text x="135.4" y="122.8">WCT</text>
<text x="147.7" y="137.1" transform="rotate(-90 147.7 137.1)">A1</text>
<text x="148.8" y="134.2" transform="rotate(-90 148.8 134.2)">AVSS</text>
<text x="150.3" y="137.2" transform="rotate(-90 150.3 137.2)">D4</text>
<text x="151.3" y="134.2" transform="rotate(-90 151.3 134.2)">AVSS</text>
<text x="152.8" y="137" transform="rotate(-90 152.8 137)">F4</text>
<text x="153.8" y="134.2" transform="rotate(-90 153.8 134.2)">AVSS</text>
<text x="155.4" y="137.1" transform="rotate(-90 155.4 137.1)">A7</text>
<text x="156.4" y="134.2" transform="rotate(-90 156.4 134.2)">IOVSS</text>
<text x="110.5" y="164.7">1</text>
<text x="110.5" y="167.3">2</text>
<text x="112.6" y="166">OUT</text>
<text x="120.9" y="163.5">EP</text>
<text x="121.5" y="166">IN</text>
<text x="124.5" y="167.3">5</text>
<text x="124.5" y="164.7">6</text>
<text x="124.5" y="162.2">7</text>
<text x="110.5" y="169.8">3</text>
<text x="112.6" y="168.6">NC</text>
<text x="112.6" y="171.1">NC</text>
<text x="119.3" y="168.6">GND</text>
<text x="120.8" y="171.1">EN</text>
<text x="124.5" y="169.8">4</text>
</g>
<g font-size="1.6" fill="#000080">
<text x="259" y="83.2">R8</text>
<text x="269.1" y="83.2">C17</text>
<text x="257.7" y="95.9">C18</text>
</g>
</svg>
